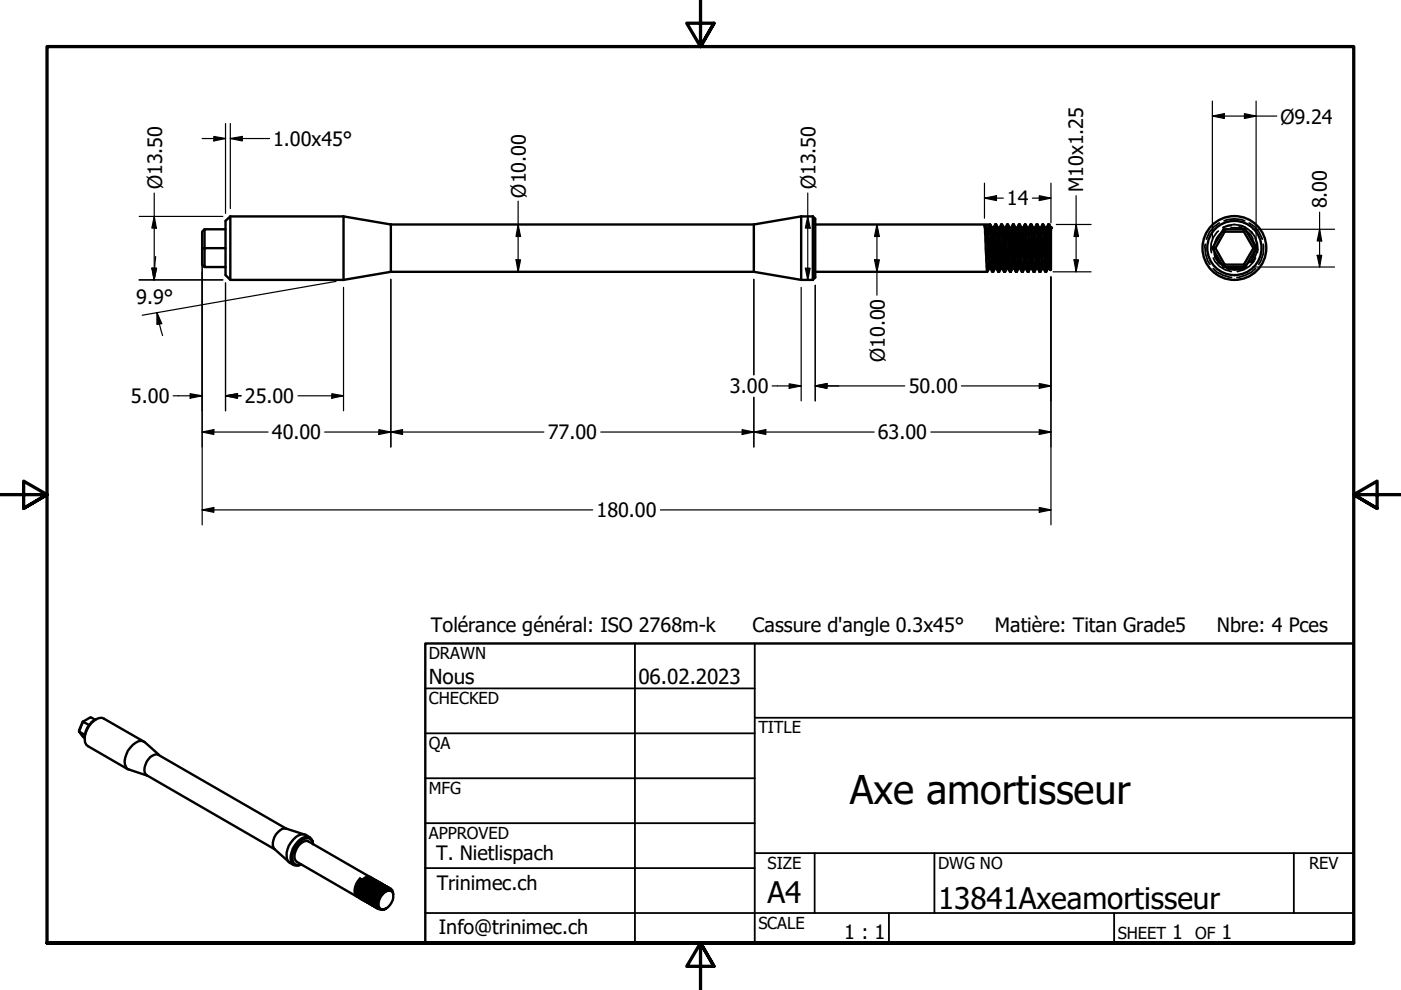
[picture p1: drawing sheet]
<svg xmlns="http://www.w3.org/2000/svg" width="297mm" height="210mm" viewBox="0 0 297 210" stroke-linecap="round" stroke-linejoin="round" font-family="sans-serif">
<!-- layer: Hidden (ANSI) -->
<g fill="none" stroke="#000" stroke-width=".38">
<path d="M209.5 55.6l-.2 2M209.7 50.6l-.2 4M209.9 55.2l-.2 1.7M209.9 47.6l-.2 2M210.1 50.9l-.2 3.4M210.2 55.2l-.2 1.7M210.4 48.3l-.3 1.7M210.4 50.9l-.2 3.4M210.6 55.6l-.2 2M210.6 48.3l-.2 1.7M210.8 55.6l-.2 2M210.8 50.6l-.2 4"/>
<path d="M210.9 50.6l-.1 4M211 47.6l-.2 2M211.1 55.2l-.2 1.7M211.2 47.6l-.2 2M211.3 50.9l-.1 3.4M211.5 55.2l-.2 1.7M211.6 48.3l-.2 1.7M211.6 50.9l-.1 3.4M211.8 55.6l-.2 2M211.9 48.3l-.2 1.7M212 55.6l-.2 2M212 50.6l-.1 4"/>
<path d="M212.2 50.6l-.2 4M212.3 47.6l-.2 2M212.4 47.6l-.1 2M212.4 55.2l-.2 1.7M212.6 50.9l-.2 3.4M212.7 55.2l-.2 1.7M212.9 48.3l-.2 1.7M212.9 50.9l-.2 3.4M213.1 55.6l-.2 2M213.2 48.3l-.2 1.7M213.2 55.6l-.1 2M213.3 50.6l-.2 4"/>
<path d="M213.5 50.6l-.2 4M213.6 47.6l-.2 2M213.6 55.2l-.2 1.7M213.7 47.6l-.2 2M213.9 50.9l-.2 3.4M213.9 55.2l-.2 1.7M214.1 48.3l-.2 1.7M214.2 50.9l-.2 3.4M214.3 55.6l-.1 2M214.4 48.3l-.2 1.7M214.5 55.6l-.2 2M214.6 50.6l-.2 4"/>
<path d="M214.7 50.6l-.1 4M214.8 47.6l-.2 2M214.9 55.2l-.2 1.7M214.9 47.6l-.1 2M215.1 50.9l-.2 3.4M215.2 55.2l-.2 1.7M215.3 48.3l-.2 1.7M215.4 50.9l-.1 3.4M215.6 55.6l-.2 2M215.6 48.3l-.1 1.7M215.8 55.6l-.2 2M215.8 50.6l-.2 4"/>
<path d="M216 50.6l-.2 4M216 47.6l-.2 2M216.2 55.2l-.2 1.7M216.2 47.6l-.2 2M216.3 50.9l-.1 3.4M216.5 55.2l-.2 1.7M216.6 48.3l-.2 1.7M216.7 50.9l-.2 3.4M216.9 55.6l-.2 2M216.9 48.3l-.2 1.7M217 55.6l-.1 2M217 50.6l-.1 4"/>
<path d="M217.2 50.6l-.2 4M217.3 47.6l-.2 2M217.4 55.2l-.2 1.7M217.4 47.6l-.2 2M217.6 50.9l-.2 3.4M217.7 55.2l-.2 1.7M217.9 48.3l-.2 1.7M217.9 50.9l-.2 3.4M218.1 55.6l-.2 2M218.1 48.3l-.2 1.7M218.2 55.6l-.1 2M218.3 50.6l-.2 4"/>
<path d="M218.4 50.6l-.1 4M218.5 47.6l-.1 2M218.6 55.2l-.2 1.7M218.7 47.6l-.2 2M218.8 50.9l-.1 3.4M218.9 55.2l-.1 1.7M219.1 48.3l-.2 1.7M219.1 50.9l-.1 3.4M219.3 55.6l-.2 2M219.4 48.3l-.2 1.7M219.5 55.6l-.2 2M219.6 50.6l-.2 4"/>
<path d="M219.7 50.6l-.2 4M219.8 47.6l-.2 2M219.9 55.2l-.2 1.7M220 47.6l-.2 2M220.1 50.9l-.1 3.4M220.2 55.2l-.2 1.7M220.3 48.3l-.1 1.7M220.4 50.9l-.2 3.4M220.6 55.6l-.2 2M220.7 48.3l-.2 1.7M220.7 55.6l-.1 2M220.8 50.6l-.1 4"/>
<path d="M221 50.6l-.2 4M221 47.6l-.1 2M221.1 55.2l-.1 1.7M221.2 47.6l-.2 2M221.4 50.9l-.2 3.4M221.4 55.2l-.1 1.7M221.6 48.3l-.2 1.7M221.7 50.9l-.2 3.4M221.9 55.6l-.2 2M221.9 48.3l-.2 1.7M222 55.7l-.2 1.9M222.1 50.6l-.2 4"/>
<path d="M222.2 51l-.1 3.8M222.2 47.6l-.1 2M222.3 48.2l-.1 1.8M222.3 47.9v.1M222.3 48v.2M222.4 55.2l-.2 1.7M222.4 48l-.1 .2M222.6 47.9h-.2M222.6 50.9l-.2 3.4M222.7 55.4l-.2 1.5M222.8 56.4l-.1 .8M222.8 52.2v1.6"/>
<path d="M222.8 48.3l-.2 1.7M222.8 54.5v.9M255.5 51.8a6.2 6.2 0 0 0 1 4.2M257.2 54.7a4.8 4.8 0 0 0 3.8 2.9M257.2 56.9a6.5 6.5 0 0 0 3.9 1.9M257.4 52.2v.8M257.4 53.1a4.2 4.2 0 0 0 2.4 3.4M257.4 53.8l.2 .7M257.6 54.5l1 1.4M257.6 54.5l.7 1.1 .7 .6M258.3 49a4.5 4.5 0 0 0-1.4 4.6M258.5 47.3l-1.1 .7-1 1.2-.6 1.5"/>
<path d="M259.3 48.2a4.9 4.9 0 0 1 4.8 0M259.5 46.8a5.6 5.6 0 0 1 4.4 0M259.8 48.7a4.4 4.4 0 0 0-2.4 3.3M260.9 48.4l1.3-.1 .8 .2M261 47.9l-1.5 .3M262.1 48.3l.7 .1M262.7 48.1l1.5 .8M263 48.5l1.5 .8 .4 .4M263.1 48.3l-.1 .2M263.1 48l.2-.1a4.3 4.3 0 0 1 2.1 1.5M263.5 48.6l.7 .3M264.2 48.9l.9 .8 .5 .8"/>
<path d="M264.2 56.4a4.3 4.3 0 0 1-4.2 .3M264.3 56.6a4.6 4.6 0 0 1-4.3 .3M264.9 47.3l1.1 .7 1 1.2 .7 1.5M264.9 55.5a4.2 4.2 0 0 1-4 1.3M265.1 49a4.9 4.9 0 0 1 1.5 4.6M265.5 50.5a4.5 4.5 0 0 1 0 4.2M266 51.5a4.2 4.2 0 0 1-1 4.2M266.1 50.6a4.5 4.5 0 0 1-.8 5.1M266.2 54.7a4.8 4.8 0 0 1-3.9 2.9M266.2 56.9a6.8 6.8 0 0 1-3.9 1.9M267.8 51.8a5.7 5.7 0 0 1-.9 4.2"/>
</g>
<g fill="#000">
<circle cx="209.7" cy="56.9" r=".19"/>
<circle cx="210" cy="56.9" r=".19"/>
<circle cx="210.3" cy="48.3" r=".19"/>
<circle cx="210.6" cy="48.3" r=".19"/>
<circle cx="210.9" cy="56.9" r=".19"/>
<circle cx="211.3" cy="56.9" r=".19"/>
<circle cx="211.6" cy="48.3" r=".19"/>
<circle cx="211.9" cy="48.3" r=".19"/>
<circle cx="212.2" cy="56.9" r=".19"/>
<circle cx="212.5" cy="56.9" r=".19"/>
<circle cx="212.9" cy="48.3" r=".19"/>
<circle cx="213.1" cy="48.3" r=".19"/>
<circle cx="213.5" cy="56.9" r=".19"/>
<circle cx="213.7" cy="56.9" r=".19"/>
<circle cx="214.1" cy="48.3" r=".19"/>
<circle cx="214.4" cy="48.3" r=".19"/>
<circle cx="214.7" cy="56.9" r=".19"/>
<circle cx="215" cy="56.9" r=".19"/>
<circle cx="215.3" cy="48.3" r=".19"/>
<circle cx="215.6" cy="48.3" r=".19"/>
<circle cx="216" cy="56.9" r=".19"/>
<circle cx="216.3" cy="56.9" r=".19"/>
<circle cx="216.6" cy="48.3" r=".19"/>
<circle cx="217.2" cy="56.9" r=".19"/>
<circle cx="217.5" cy="56.9" r=".19"/>
<circle cx="217.8" cy="48.3" r=".19"/>
<circle cx="218.1" cy="48.3" r=".19"/>
<circle cx="218.4" cy="56.9" r=".19"/>
<circle cx="218.8" cy="56.9" r=".19"/>
<circle cx="219.1" cy="48.3" r=".19"/>
<circle cx="219.4" cy="48.3" r=".19"/>
<circle cx="219.7" cy="56.9" r=".19"/>
<circle cx="220" cy="56.9" r=".19"/>
<circle cx="220.3" cy="48.3" r=".19"/>
<circle cx="220.6" cy="48.3" r=".19"/>
<circle cx="220.7" cy="48.3" r=".19"/>
<circle cx="221" cy="56.9" r=".19"/>
<circle cx="221.6" cy="48.3" r=".19"/>
<circle cx="221.9" cy="48.3" r=".19"/>
<circle cx="222.5" cy="56.9" r=".19"/>
<circle cx="222.8" cy="48.3" r=".19"/>
</g>
<!-- layer: Visible (ANSI) -->
<g fill="none" stroke="#000" stroke-width=".51">
<path d="M43.4 48.6l-.5 .5v7l.5 .5M47.8 52.6h-4.4v4h4.4M47.8 48.6h-4.4v4h-.5M48.8 45.9l-1 .9v11.5l1 1h24M48.8 45.9v13.4M48.8 45.9h24M72.8 45.9v13.4M72.8 45.9l10.1 1.7M82.9 47.6v10M82.9 57.6l-10.1 1.7M82.9 57.6h76.9M82.9 47.6h76.9"/>
<path d="M159.8 47.6v10M159.8 57.6l10.1 1.7M169.9 45.9v13.4M169.9 45.9l-10.1 1.7M169.9 45.9h2.4M169.9 59.3h2.4M172.3 45.9l.5 .5v12.4l-.5 .5M172.3 45.9v13.4M172.8 57.6h36.5M172.8 47.6h37.1M208.7 47.9l.6 9.7M208.7 47.9h1.2"/>
<path d="M208.7 47.9l.5 .6M209.2 48.5l.4 8.2 .1 .2h.3M209.2 48.5h.2M209.4 48.5l.6 8.4M209.7 56.9l-.4 .7M209.9 47.9l.4 9.4 .3 .3M209.9 47.9l-.5 .6M209.9 47.6l.7 10M209.9 47.6a4.3 4.3 0 0 1 .7 2.8l.3 6.5M210 56.9l.4 .7M210.3 48.3h.3M210.6 48.3l.7 8.6"/>
<path d="M210.9 56.9h.4M210.9 56.9l-.3 .7M211 47.6l.6 10M211 47.6h.2M211 47.6l-.4 .7M211.2 47.6l.6 10M211.2 47.6l.4 .7M211.3 56.9l.3 .7M211.6 48.3l.6 8.6M211.6 48.3h.3M211.6 57.6h.2M211.9 48.3l.5 7.7a2.09 2.09 0 0 0 .5 1.6"/>
<path d="M212.2 56.9h.3M212.2 56.9l-.4 .7M212.3 47.6l.2 .4 .4 7.6 .2 2 .4-.7M212.3 47.6l.6 10M212.3 47.6l-.4 .7M212.5 47.6l.4 .7M212.9 48.3h.3v.3l.5 8.3M212.9 48.3l.5 8.3v.3h.3M212.9 57.6h.1M213.6 47.6l.5 9.6 .1 .4h.1M213.6 47.6h.1M213.6 47.6l-.5 .7"/>
<path d="M213.7 47.6l.6 10M213.7 47.6a4.3 4.3 0 0 1 .6 2.8l.4 6.5M213.7 56.9l.4 .7M214.1 48.3h.3M214.4 48.3l.6 8.6M214.7 56.9h.3M214.7 56.9l-.4 .7M214.8 47.6l.6 10M214.8 47.6h.1M214.8 47.6l-.4 .7M214.9 47.6l.7 10M214.9 47.6l.4 .7"/>
<path d="M215 56.9l.4 .7M215.3 48.3l.7 8.6M215.3 48.3h.3M215.4 57.6h.2M215.6 48.3l.7 8.6M216 56.9h.3M216 56.9l-.4 .7M216 47.6l.7 10M216 47.6h.2M216 47.6l-.4 .7M216.2 47.6l.4 8 .3 2 .3-.7M216.2 47.6l.4 .7"/>
<path d="M216.3 56.9l.4 .7M216.6 48.3l.6 8.6M216.6 48.3h.3M216.7 57.6h.1M216.9 48.3l.6 8.6M217.2 56.9h.3M217.3 47.6l.5 9.6 .1 .4h.2M217.3 47.6h.1M217.3 47.6l-.4 .7M217.4 47.6l.7 10M217.4 47.6a4.3 4.3 0 0 1 .7 2.8l.3 6.5M217.5 56.9l.4 .7"/>
<path d="M217.8 48.3h.3M218.1 48.3l.7 8.6M218.4 56.9h.4M218.4 56.9l-.3 .7M218.5 47.6l.6 10M218.5 47.6h.2M218.5 47.6l-.4 .7M218.7 47.6l.6 10M218.7 47.6l.4 .7M218.8 56.9l.3 .7M219.1 48.3l.6 8.6M219.1 48.3h.3"/>
<path d="M219.1 57.6h.2M219.4 48.3l.6 8.6M219.7 56.9h.3M219.7 56.9l-.4 .7M219.8 47.6l.6 10M219.8 47.6h.2M219.8 47.6l-.4 .7M220 47.6l.5 9.7 .1 .3 .4-.7M220 47.6l.3 .7M220 56.9l.4 .7M220.3 48.3l.7 8.6M220.3 48.3h.4"/>
<path d="M220.4 57.6h.1M220.7 48.3l.5 8.6M221 56.9h.2M221 47.6l.6 9.6 .1 .4h.1M221 47.6h.2M221 47.6l-.3 .7M221.2 47.6l.6 10M221.2 47.6l.4 .7M221.2 56.9l.4 .7M221.6 48.3l.6 8.6M221.6 48.3h.3M221.9 48.3l.6 8.6"/>
<path d="M222.2 56.9h.3M222.2 56.9l-.4 .7M222.3 47.9l-.1-.3-.3 .7M222.3 47.9l.4 9.3M222.3 47.9v-.3l.3 .3M222.5 56.9l.2 .3M222.6 47.9l.2 1M222.6 47.9l.2 .4v.6M222.8 48.9v8.2l-.1 .1M257 52.6h.7M259.4 48.6h4.6l2.3 4-2.3 4h-4.6l-2.4-4zM259.4 48.6l.3 .5"/>
<path d="M259.7 49.1h4l2 3.5-2 3.5h-4l-2-3.5zM259.7 56.1l-.3 .5M263.7 56.1l.3 .5M264 48.6l-.3 .5M265.7 52.6h.6M18 155.8l-1.2-.7 .8 1.1 .4 .2M20.2 152.6l-1-.5-1.7 .9-.7 2.1 .8-2.1 1.3 .7M20.3 152.5a4.4 4.4 0 0 0-2.3 4.1M30.5 157.3l-8.5-4.9a1.87 1.87 0 0 0-2.1 .4 5.1 5.1 0 0 0-1.9 4.6l.3 .5 .4 .3 8.4 4.9M33.7 160.1l-3-2.7a1.56 1.56 0 0 0-2 .1 4.8 4.8 0 0 0-2.2 4.5l.4 1 4.3 1.4M60.8 175.7l-27.2-15.6a2.26 2.26 0 0 0-2.5 1.4 2.89 2.89 0 0 0-.2 2.6l27.3 16M63.6 178a1.75 1.75 0 0 1 2.4-.1l.3 .4 .1 .7a1.19 1.19 0 0 0-1.8-1.2 4.4 4.4 0 0 0-2.4 5.1 1.39 1.39 0 0 0 1.7 .4 1.43 1.43 0 0 1-1.6 .1 1.43 1.43 0 0 1-.7-1.4 5.2 5.2 0 0 1 2-4z"/>
<path d="M64.6 176.9l-4-1.2a2.87 2.87 0 0 0-2.6 2.4 1.98 1.98 0 0 0 .2 1.9l3 2.7M65.7 177.6a2.29 2.29 0 0 0-3.5 .4 4.2 4.2 0 0 0-1.1 4.6l1.2 .8M76.3 186.3a3.3 3.3 0 0 0-.9 3.4l.5 .5M76.3 186.3l.4 .2a3.7 3.7 0 0 0-1 3.2l.5 .7M76.3 186.3l.2 .3M76.5 186.6a3.8 3.8 0 0 0-.9 2.5M76.5 186.6h.1M77.7 186.3a3.3 3.3 0 0 0-1.7 3M78.1 186.6a3.3 3.3 0 0 0-1.6 3M78.5 186l-13.1-7.6a2.22 2.22 0 0 0-2.5 1.5 2.2 2.2 0 0 0 0 2.8l12.9 7.5M78.5 186.9a3.3 3.3 0 0 0-1.6 2.9M78.7 186.1a1.44 1.44 0 0 0-2 .5 3.4 3.4 0 0 0-.8 3.5l.5 .4"/>
<path d="M78.9 186.2a1.68 1.68 0 0 0-2.1 1.1 2.66 2.66 0 0 0-.2 3.4M79 187.1a3.3 3.3 0 0 0-1.7 3M79.1 186.3a1.44 1.44 0 0 0-1.9 .6 3.4 3.4 0 0 0-.9 3.4l.5 .4M79.4 186.5l-.1-.1a2.27 2.27 0 0 0-2.4 1.5 2.24 2.24 0 0 0 .2 3M79.4 187.4a3.3 3.3 0 0 0-1.6 2.9M79.6 186.6a1.44 1.44 0 0 0-2 .5 2.83 2.83 0 0 0-.6 3.8l.3 .1M79.8 186.7a2.27 2.27 0 0 0-2.5 1.5 2.24 2.24 0 0 0 .2 3M79.9 187.6a3.3 3.3 0 0 0-1.7 3M80 186.9a1.44 1.44 0 0 0-2 .5 3.1 3.1 0 0 0-.8 3.5l.5 .3M80.3 187l-.1-.1a2.27 2.27 0 0 0-2.4 1.5 2.35 2.35 0 0 0 .1 3h.1M80.3 187.9a3.3 3.3 0 0 0-1.6 3M80.5 187.1a1.44 1.44 0 0 0-2 .5 3.1 3.1 0 0 0-.8 3.5l.5 .4"/>
<path d="M80.7 187.2h-.1a2.27 2.27 0 0 0-2.4 1.5 2.35 2.35 0 0 0 .2 3M80.8 188.1a3.3 3.3 0 0 0-1.7 3M80.9 187.4a1.44 1.44 0 0 0-2 .5 3.1 3.1 0 0 0-.8 3.5l.5 .3M81 189.8a1.52 1.52 0 0 1 2.1-.7 2.74 2.74 0 0 1-2.1 3.7 1.08 1.08 0 0 1-.7-1.4l.3-1.1a3.6 3.6 0 0 1 1.9-1.9 3.2 3.2 0 0 0-2.2 4.1l.6 .4 1-.3M81.2 187.5l-.1-.1a2.27 2.27 0 0 0-2.4 1.5 2.35 2.35 0 0 0 .1 3h.1M81.2 188.4a3.3 3.3 0 0 0-1.6 3M81.3 187.6a1.44 1.44 0 0 0-1.9 .5 3.1 3.1 0 0 0-.9 3.5l.6 .5M81.6 187.7h-.1a2.27 2.27 0 0 0-2.4 1.5 2.35 2.35 0 0 0 .1 3h.1M81.7 188.6a3.4 3.4 0 0 0-1.7 3.2M81.8 187.9a1.44 1.44 0 0 0-2 .5 3.1 3.1 0 0 0-.8 3.5l.5 .4M82 188v-.1a2.27 2.27 0 0 0-2.4 1.6 2.35 2.35 0 0 0 .1 2.9h.1M82.2 188.1a1.61 1.61 0 0 0-2.3 .9 2.7 2.7 0 0 0-.3 3.4l.3 .2"/>
<path d="M82.5 188.4a1.02 1.02 0 0 1 .9 1.2M82.5 188.2h-.1a2.27 2.27 0 0 0-2.4 1.5 2.35 2.35 0 0 0 .1 3h.1M82.6 188.4a1.43 1.43 0 0 0-2 .6l-.3 .5a2.6 2.6 0 0 0-.2 3.1l.6 .2M82.9 188.5a1.35 1.35 0 0 0-1.7 .6M82.9 188.9l-.5-.1-.7 .3"/>
<circle cx="261.7" cy="52.6" r="5.7"/>
<circle cx="261.7" cy="52.6" r="6.8"/>
</g>
<g fill="#000">
<circle cx="222.3" cy="47.6" r=".25"/>
<circle cx="222.8" cy="48.3" r=".25"/>
</g>
<!-- layer: Border (ANSI) -->
<path d="M148.5 -.1v10l-2.9-5h5.8l-2.9 5 2.9-5M0 104.9h10l-5-2.9v5.8l5-2.9-5 2.9M297 104.9h-10l5-2.9v5.8l-5-2.9 5 2.9M10 199.9v-190h277v190h-277h277M151.4 204.9l-2.9-5 2.9 5h-5.8l2.9-5v10" fill="none" stroke="#000" stroke-width=".7"/>
<!-- layer: Title (ANSI) -->
<g fill="none" stroke="#000" stroke-width=".38">
<path d="M134.6 136.4v63.5M160 136.4v63.5M90.2 146h69.8M90.2 155.5h69.8M160 152.2h127M90.2 165h69.8M90.2 174.5h69.8M90.2 193.6h196.8M90.2 184.1h69.8M160 180.9h127M172.7 180.9v12.7M188.5 193.6v6.3"/>
<path d="M198.1 180.9v12.7M236.2 193.6v6.3M274.3 180.9v12.7"/>
</g>
<path d="M90.2 136.4h196.8v63.5h-196.8z" fill="none" stroke="#000" stroke-width=".51"/>
<!-- layer: Dimension (ANSI) -->
<g fill="none" stroke="#000" stroke-width=".25">
<path d="M42.9 29.4h4.9M45.3 28.9l2.5 .5-2.5 .5zM47.8 26.2v19M48.8 29.4l2.6-.5v1zM48.8 29.4h8.3M48.8 26.2v18M208.7 38.8v7.5M222.8 38.8v8.5M257 24.6l2.6-.5v1zM257 24.6h13.7M257 21.4v29.6M263.8 24.1l2.5 .5-2.5 .5z"/>
<path d="M266.3 21.4v29.6M29.5 59.3h17.7M29.5 45.9h17.7M32.2 56.9h.9l-.4 2.4zM32.3 56.9h.9l-.6 2.4zM32.7 45.9l.4 2.5h-.9zM32.7 40.9v18.4M33 54.4l-.4 4.9M42.9 54.2v57.1M47.8 60v27.1M71.2 59.7l-41 7.1M82.9 59.2v35.6"/>
<path d="M109.4 55.1h1l-.5 2.5zM109.9 47.6l.5 2.5h-1zM109.9 42.6v15M159.8 59.2v20.3M170.8 56.9h1l-.5 2.4zM171.3 45.9l.5 2.5h-1zM171.3 40.9v18.4M185.4 55.1h1l-.5 2.5zM185.9 47.6l.5 2.5h-1zM185.9 47.6v15M208.7 42l2.6-.5v1zM208.7 42h4"/>
<path d="M218.9 42h3.9M220.3 41.5l2.5 .5-2.5 .5zM222.8 58.7v52.6M223.3 57.6h8M224 47.6h7.3M227.7 55.1h1l-.5 2.5zM228.2 47.6l.5 2.5h-1zM228.2 41.5v16.1M265.6 56.6h17.4M265.6 48.6h17.4M279.3 54.1h.9l-.4 2.5zM279.8 48.6l.4 2.5h-.9z"/>
<path d="M279.8 45v11.6M33.3 66.3l1 2.3-1 .2zM33.3 66.3l.5 2.4M33.8 68.7l.7 2.4M72.8 60.9v26.2M169.9 60.9v24.1M172.8 60.5v24.5M36.7 83.9h6.2M40.3 83.5l2.6 .4-2.6 .5zM42.9 91.6l2.4-.5v1zM42.9 91.6h13.9M47.8 83.9l2.6-.4v.9z"/>
<path d="M47.8 83.9h3.3M63.2 83.9h9.6M68.8 91.6h46.5M70.4 83.5l2.4 .4-2.4 .5zM80.3 91.1l2.6 .5-2.6 .5zM82.9 91.6l2.4-.5v1zM127.4 91.6h58M157.4 91.1l2.4 .5-2.4 .5zM159.8 91.6l2.6-.5v1zM159.8 84.2v10.6M163.7 81.8h6.2M167.3 81.4l2.6 .4-2.6 .5z"/>
<path d="M172.8 81.8l2.5-.5v1zM172.8 81.8l2.5-.4v.9zM172.8 81.8h19M197.4 91.6h25.4M203.8 81.8h19M220.3 91.1l2.5 .5-2.5 .5zM220.3 81.3l2.5 .5-2.5 .5zM42.9 108.1l2.4-.5v1zM42.9 108.1h82.8M140 108.1h82.8M220.3 107.6l2.5 .5-2.5 .5z"/>
</g>
<g fill="#000">
<path d="M45.3 28.9l2.5 .5-2.5 .5z" fill-rule="evenodd"/>
<path d="M48.8 29.4l2.6-.5v1z" fill-rule="evenodd"/>
<path d="M257 24.6l2.6-.5v1z" fill-rule="evenodd"/>
<path d="M263.8 24.1l2.5 .5-2.5 .5z" fill-rule="evenodd"/>
<path d="M32.2 56.9h.9l-.4 2.4z" fill-rule="evenodd"/>
<path d="M32.3 56.9h.9l-.6 2.4z" fill-rule="evenodd"/>
<path d="M32.7 45.9l.4 2.5h-.9z" fill-rule="evenodd"/>
<path d="M109.4 55.1h1l-.5 2.5z" fill-rule="evenodd"/>
<path d="M109.9 47.6l.5 2.5h-1z" fill-rule="evenodd"/>
<path d="M170.8 56.9h1l-.5 2.4z" fill-rule="evenodd"/>
<path d="M171.3 45.9l.5 2.5h-1z" fill-rule="evenodd"/>
<path d="M185.4 55.1h1l-.5 2.5z" fill-rule="evenodd"/>
<path d="M185.9 47.6l.5 2.5h-1z" fill-rule="evenodd"/>
<path d="M208.7 42l2.6-.5v1z" fill-rule="evenodd"/>
<path d="M220.3 41.5l2.5 .5-2.5 .5z" fill-rule="evenodd"/>
<path d="M227.7 55.1h1l-.5 2.5z" fill-rule="evenodd"/>
<path d="M228.2 47.6l.5 2.5h-1z" fill-rule="evenodd"/>
<path d="M279.3 54.1h.9l-.4 2.5z" fill-rule="evenodd"/>
<path d="M279.8 48.6l.4 2.5h-.9z" fill-rule="evenodd"/>
<path d="M33.3 66.3l1 2.3-1 .2z" fill-rule="evenodd"/>
<path d="M40.3 83.5l2.6 .4-2.6 .5z" fill-rule="evenodd"/>
<path d="M42.9 91.6l2.4-.5v1z" fill-rule="evenodd"/>
<path d="M47.8 83.9l2.6-.4v.9z" fill-rule="evenodd"/>
<path d="M47.8 83.9l2.6-.4v.9z" fill-rule="evenodd"/>
<path d="M70.4 83.5l2.4 .4-2.4 .5z" fill-rule="evenodd"/>
<path d="M80.3 91.1l2.6 .5-2.6 .5z" fill-rule="evenodd"/>
<path d="M82.9 91.6l2.4-.5v1z" fill-rule="evenodd"/>
<path d="M157.4 91.1l2.4 .5-2.4 .5z" fill-rule="evenodd"/>
<path d="M159.8 91.6l2.6-.5v1z" fill-rule="evenodd"/>
<path d="M167.3 81.4l2.6 .4-2.6 .5z" fill-rule="evenodd"/>
<path d="M172.8 81.8l2.5-.5v1z" fill-rule="evenodd"/>
<path d="M172.8 81.8l2.5-.4v.9z" fill-rule="evenodd"/>
<path d="M220.3 91.1l2.5 .5-2.5 .5z" fill-rule="evenodd"/>
<path d="M220.3 81.3l2.5 .5-2.5 .5z" fill-rule="evenodd"/>
<path d="M42.9 108.1l2.4-.5v1z" fill-rule="evenodd"/>
<path d="M220.3 107.6l2.5 .5-2.5 .5z" fill-rule="evenodd"/>
</g>
<text font-size="8.4" x="180.1" y="170.4">Axe amortisseur</text>
<g font-size="6.3">
<text x="162.8" y="191.4">A4</text>
<text x="198.9" y="192.7">13841Axeamortisseur</text>
</g>
<g font-size="4.4">
<text x="90.9" y="145.1">Nous</text>
<text x="135.4" y="145.1">06.02.2023</text>
</g>
<g font-size="4.2">
<text x="271.5" y="26.3">Ø9.24</text>
<text x="57.9" y="30.9">1.00x45°</text>
<text x="34.4" y="40.1" transform="rotate(-90 34.4 40.1)">Ø13.50</text>
<text x="111.5" y="41.9" transform="rotate(-90 111.5 41.9)">Ø10.00</text>
<text x="172.9" y="40.1" transform="rotate(-90 172.9 40.1)">Ø13.50</text>
<text x="229.7" y="40.7" transform="rotate(-90 229.7 40.7)">M10x1.25</text>
<text x="213.5" y="43.5">14</text>
<text x="281.3" y="44.2" transform="rotate(-90 281.3 44.2)">8.00</text>
<text x="28.9" y="64.4">9.9°</text>
<text x="187.6" y="76.7" transform="rotate(-90 187.6 76.7)">Ø10.00</text>
<text x="154.7" y="83.3">3.00</text>
<text x="192.7" y="83.3">50.00</text>
<text x="27.7" y="85.4">5.00</text>
<text x="51.9" y="85.4">25.00</text>
<text x="57.7" y="93.1">40.00</text>
<text x="116.1" y="93.1">77.00</text>
<text x="186.1" y="93.1">63.00</text>
<text x="126.5" y="109.6">180.00</text>
<text x="91.4" y="134">Tolérance général: ISO 2768m-k</text>
<text x="159.6" y="134">Cassure d'angle 0.3x45°</text>
<text x="210.9" y="134">Matière: Titan Grade5</text>
<text x="258" y="134">Nbre: 4 Pces</text>
<text x="92.5" y="182.3">T. Nietlispach</text>
<text x="92.6" y="188.6">Trinimec.ch</text>
<text x="93" y="198.1">Info@trinimec.ch</text>
<text x="179" y="199.2">1 : 1</text>
<text x="248.5" y="199.1">1</text>
<text x="259" y="199.1">1</text>
</g>
<g font-size="3.5">
<text x="90.9" y="139.7">DRAWN</text>
<text x="90.9" y="149.3">CHECKED</text>
<text x="160.8" y="155.5">TITLE</text>
<text x="90.9" y="158.8">QA</text>
<text x="90.9" y="168.3">MFG</text>
<text x="90.9" y="177.8">APPROVED</text>
<text x="162.8" y="184.2">SIZE</text>
<text x="198.9" y="184.2">DWG NO</text>
<text x="277.6" y="184.2">REV</text>
<text x="160.8" y="196.9">SCALE</text>
<text x="237" y="199.1">SHEET</text>
<text x="253.4" y="199.1">OF</text>
</g>
</svg>
